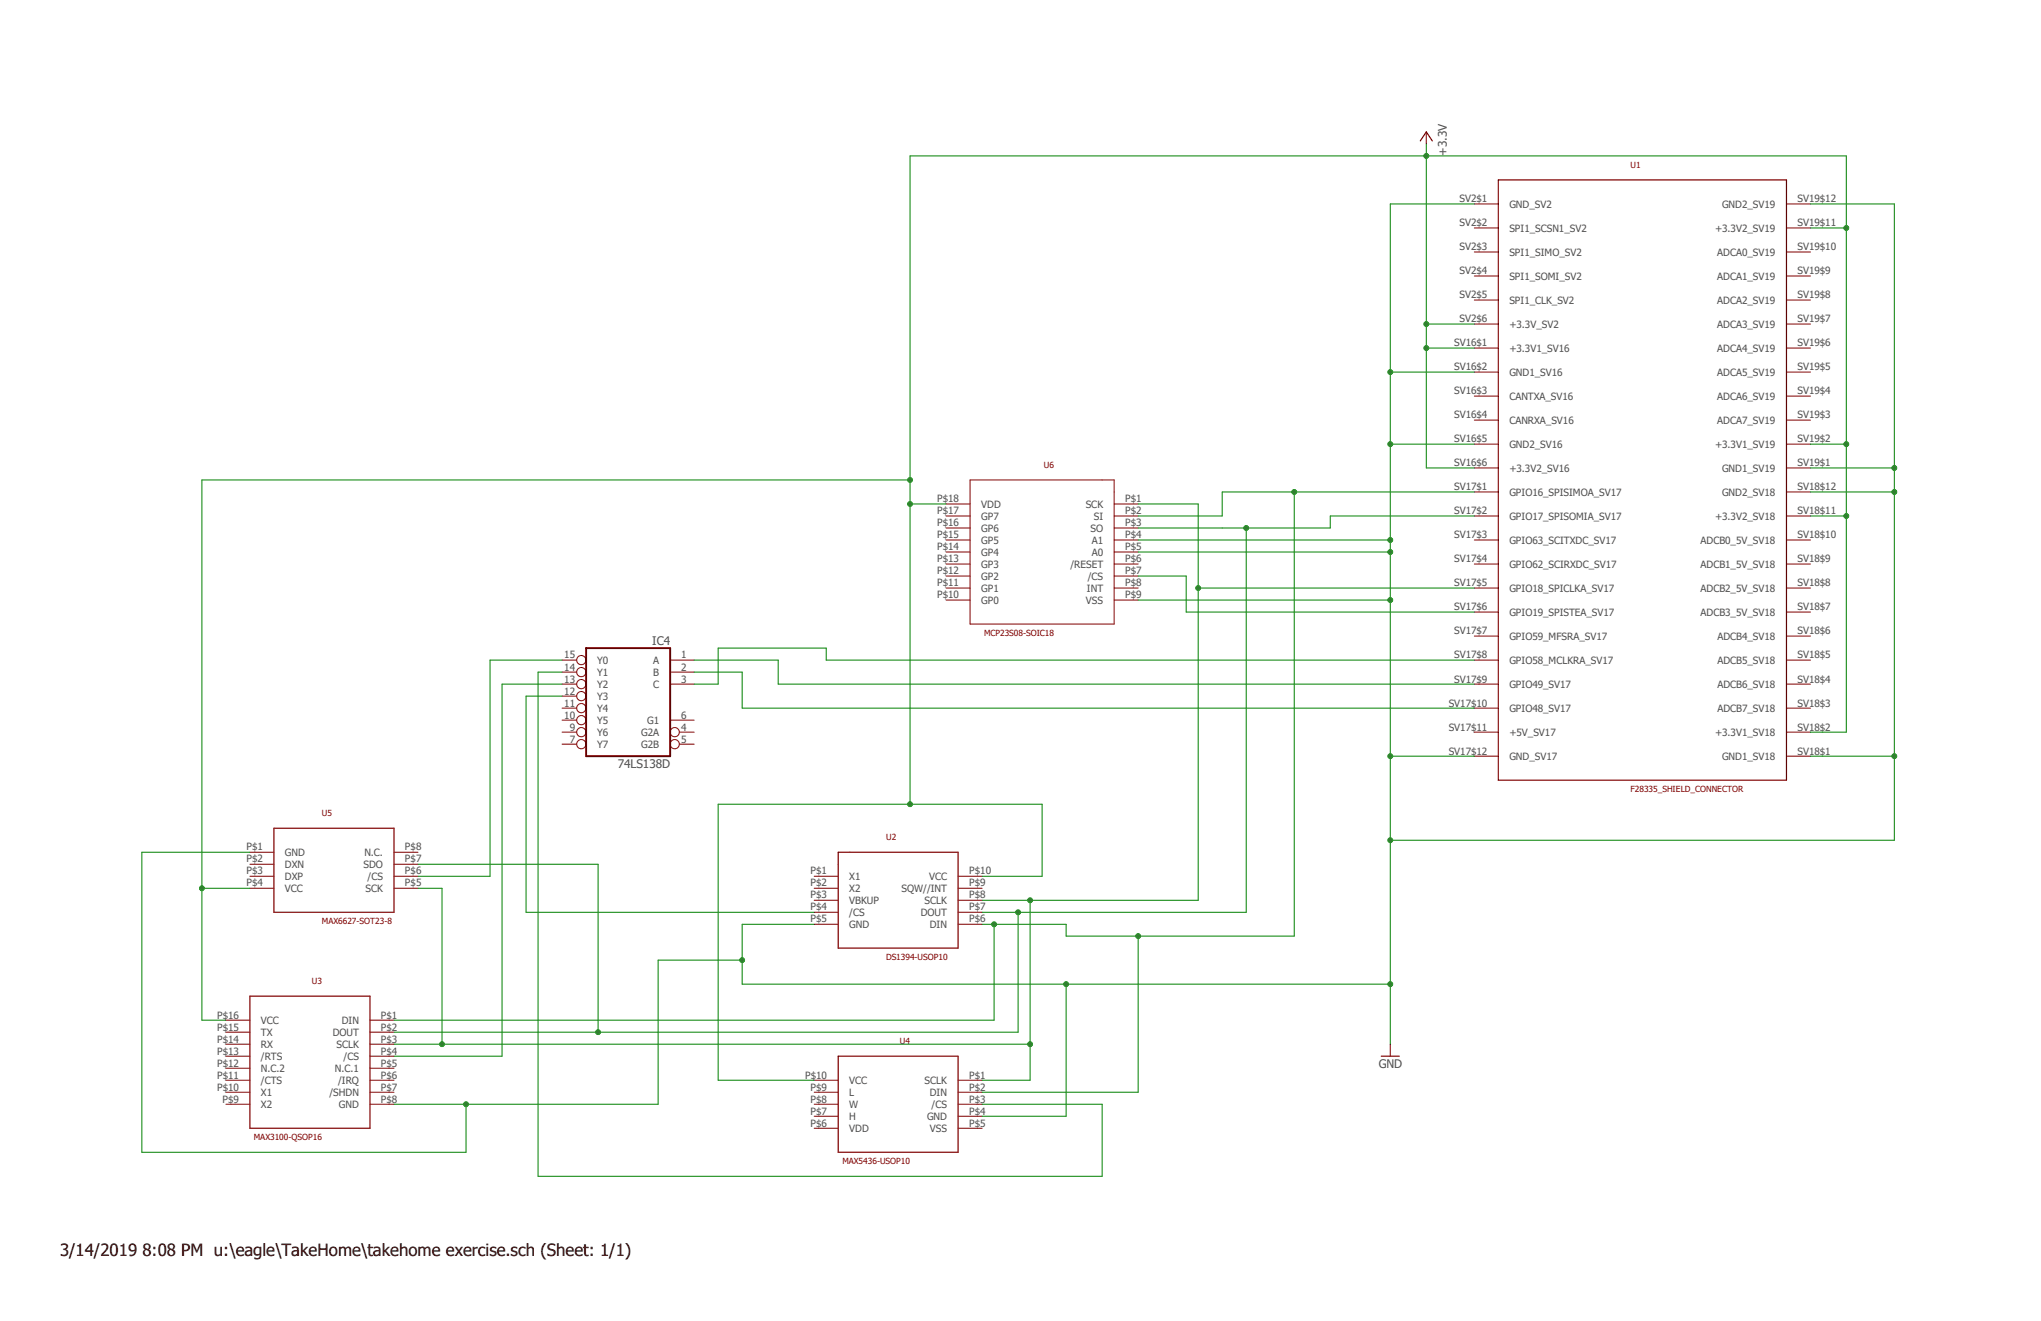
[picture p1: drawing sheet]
<svg xmlns="http://www.w3.org/2000/svg" width="432mm" height="279mm" viewBox="0 0 432 279" stroke-linecap="round" stroke-linejoin="round" font-family="sans-serif">
<path d="M29.9 25.4l372 223.5M401.9 25.4l-372 223.5" fill="none" stroke="#fff" stroke-width=".21"/>
<path d="M300.5 29.8l1.3-1.9 1.2 1.9M317 38.1h61v126.9h-61zM58 175.2h25.4v17.8h-25.4zM177.3 180.3h25.4v20.2h-25.4zM52.9 210.7h25.4v27.9h-25.4zM177.3 223.4h25.4v20.3h-25.4zM292.2 223.4h3.8" fill="none" stroke="#800000" stroke-width=".25"/>
<g fill="none" stroke="#800000" stroke-width=".21">
<path d="M301.8 27.9v2.5M311.9 58.4h5.1M311.9 53.3h5.1M311.9 48.2h5.1M311.9 43.1h5.1M378 58.4h5M378 53.3h5M378 48.2h5M378 43.1h5M311.9 78.7h5.1M311.9 73.6h5.1M311.9 68.5h5.1"/>
<path d="M311.9 63.5h5.1M378 78.7h5M378 73.6h5M378 68.5h5M378 63.5h5M311.9 99h5.1M311.9 93.9h5.1M311.9 88.9h5.1M311.9 83.8h5.1M378 99h5M378 93.9h5M378 88.9h5"/>
<path d="M378 83.8h5M200.2 119.3h5M200.2 114.2h5M200.2 109.1h5M200.2 106.6h5M200.2 111.7h5M200.2 116.8h5M205.2 101.5h30.5v30.5h-30.5zM235.7 119.3h5.1M235.7 114.2h5.1M235.7 109.1h5.1M235.7 106.6h5.1"/>
<path d="M235.7 111.7h5.1M235.7 116.8h5.1M311.9 119.3h5.1M311.9 114.2h5.1M311.9 109.1h5.1M311.9 104.1h5.1M378 119.3h5M378 114.2h5M378 109.1h5M378 104.1h5M118.9 139.6h3.1M141.8 139.6h5.1"/>
<path d="M200.2 124.4h5M200.2 121.8h5M200.2 126.9h5M235.7 124.4h5.1M235.7 121.8h5.1M235.7 126.9h5.1M311.9 139.6h5.1M311.9 134.5h5.1M311.9 129.5h5.1M311.9 124.4h5.1M378 139.6h5M378 134.5h5"/>
<path d="M378 129.5h5M378 124.4h5M118.9 154.9h3.1M118.9 149.8h3.1M118.9 144.7h3.1M118.9 142.2h3.1M118.9 157.4h3.1M118.9 152.3h3.1M118.9 147.2h3.1M141.8 144.7h5.1M141.8 142.2h5.1M141.8 152.3h5.1"/>
<path d="M143.7 154.9h3.2M143.7 157.4h3.2M311.9 159.9h5.1M311.9 154.9h5.1M311.9 149.8h5.1M311.9 144.7h5.1M378 159.9h5M378 154.9h5M378 149.8h5M378 144.7h5M52.9 185.3h5.1M52.9 187.9h5.1"/>
<path d="M52.9 180.3h5.1M52.9 182.8h5.1M83.4 185.3h5M83.4 187.9h5M83.4 180.3h5M83.4 182.8h5M172.3 185.3h5M172.3 187.9h5M172.3 190.4h5M172.3 193h5M172.3 195.5h5M202.7 185.3h5.1"/>
<path d="M202.7 187.9h5.1M202.7 190.4h5.1M202.7 193h5.1M202.7 195.5h5.1M47.8 215.8h5.1M47.8 218.3h5.1M78.3 215.8h5.1M78.3 218.3h5.1M47.8 220.9h5.1M47.8 223.4h5.1M47.8 225.9h5.1M47.8 228.5h5.1"/>
<path d="M47.8 231h5.1M47.8 233.6h5.1M78.3 220.9h5.1M78.3 223.4h5.1M78.3 225.9h5.1M78.3 228.5h5.1M78.3 231h5.1M78.3 233.6h5.1M172.3 228.5h5M172.3 231h5M172.3 233.6h5M172.3 236.1h5"/>
<path d="M172.3 238.6h5M202.7 228.5h5.1M202.7 231h5.1M202.7 233.6h5.1M202.7 236.1h5.1M202.7 238.6h5.1M294.1 220.9v2.5"/>
<circle cx="123" cy="139.6" r=".98"/>
<circle cx="123" cy="154.9" r=".98"/>
<circle cx="123" cy="149.8" r=".98"/>
<circle cx="123" cy="144.7" r=".98"/>
<circle cx="123" cy="157.4" r=".98"/>
<circle cx="123" cy="147.2" r=".98"/>
<circle cx="123" cy="142.2" r=".98"/>
<circle cx="123" cy="152.3" r=".98"/>
<circle cx="142.7" cy="157.4" r=".98"/>
<circle cx="142.7" cy="154.9" r=".98"/>
</g>
<path d="M124 137.1h17.8v22.8h-17.8z" fill="none" stroke="#800000" stroke-width=".42"/>
<path d="M301.8 73.6h10.1M301.8 68.5v30.5h10.1" fill="none" stroke="#008000" stroke-width=".21"/>
<circle cx="301.7" cy="73.6" r=".51" fill="#008000"/>
<g fill="none" stroke="#008000" stroke-width=".21">
<path d="M301.8 30.4v38.1M301.8 33h88.8v15.2h-7.6"/>
<circle cx="301.7" cy="73.6" r=".51"/>
</g>
<circle cx="301.7" cy="33" r=".51" fill="#008000"/>
<g fill="none" stroke="#008000" stroke-width=".21">
<path d="M301.8 68.5h10.1"/>
<circle cx="301.7" cy="33" r=".51"/>
</g>
<circle cx="301.7" cy="68.5" r=".51" fill="#008000"/>
<g fill="none" stroke="#008000" stroke-width=".21">
<path d="M390.6 93.9v15.2"/>
<circle cx="301.7" cy="68.5" r=".51"/>
</g>
<circle cx="390.6" cy="48.2" r=".51" fill="#008000"/>
<g fill="none" stroke="#008000" stroke-width=".21">
<path d="M390.6 48.2v45.7M383 109.1h7.6v45.8h-7.6"/>
<circle cx="390.6" cy="48.2" r=".51"/>
</g>
<circle cx="390.6" cy="109.1" r=".51" fill="#008000"/>
<g fill="none" stroke="#008000" stroke-width=".21">
<path d="M383 93.9h7.6"/>
<circle cx="390.6" cy="109.1" r=".51"/>
</g>
<circle cx="390.6" cy="93.9" r=".51" fill="#008000"/>
<g fill="none" stroke="#008000" stroke-width=".21">
<path d="M301.8 33h-109.3v137.1h28M192.5 106.6h7.7"/>
<circle cx="390.6" cy="93.9" r=".51"/>
</g>
<circle cx="192.5" cy="106.6" r=".51" fill="#008000"/>
<g fill="none" stroke="#008000" stroke-width=".21">
<path d="M192.5 170.1h-40.6v58.4h20.4M220.5 170.1v15.2h-12.7"/>
<circle cx="192.5" cy="106.6" r=".51"/>
</g>
<circle cx="192.5" cy="170.1" r=".51" fill="#008000"/>
<g fill="none" stroke="#008000" stroke-width=".21">
<path d="M192.5 101.5h-149.8v114.3"/>
<circle cx="192.5" cy="170.1" r=".51"/>
</g>
<circle cx="192.5" cy="101.5" r=".51" fill="#008000"/>
<g fill="none" stroke="#008000" stroke-width=".21">
<path d="M42.7 187.9h10.2"/>
<circle cx="192.5" cy="101.5" r=".51"/>
</g>
<circle cx="42.7" cy="187.9" r=".51" fill="#008000"/>
<g fill="none" stroke="#008000" stroke-width=".21">
<path d="M311.9 43.1h-17.8v50.8h17.8M294.1 78.7h17.8M42.7 215.8h5.1"/>
<circle cx="42.7" cy="187.9" r=".51"/>
</g>
<circle cx="294.1" cy="78.7" r=".51" fill="#008000"/>
<g fill="none" stroke="#008000" stroke-width=".21">
<path d="M294.1 93.9v20.3"/>
<circle cx="294.1" cy="78.7" r=".51"/>
</g>
<circle cx="294.1" cy="93.9" r=".51" fill="#008000"/>
<g fill="none" stroke="#008000" stroke-width=".21">
<path d="M383 99h17.8v78.7h-106.7M294.1 114.2v106.7"/>
<circle cx="294.1" cy="93.9" r=".51"/>
</g>
<circle cx="294.1" cy="177.7" r=".51" fill="#008000"/>
<g fill="none" stroke="#008000" stroke-width=".21">
<path d="M383 104.1h17.8"/>
<circle cx="294.1" cy="177.7" r=".51"/>
</g>
<circle cx="400.8" cy="104.1" r=".51" fill="#008000"/>
<g fill="none" stroke="#008000" stroke-width=".21">
<path d="M383 159.9h17.8"/>
<circle cx="400.8" cy="104.1" r=".51"/>
</g>
<circle cx="400.8" cy="159.9" r=".51" fill="#008000"/>
<g fill="none" stroke="#008000" stroke-width=".21">
<path d="M383 43.1h17.8v55.9"/>
<circle cx="400.8" cy="159.9" r=".51"/>
</g>
<circle cx="400.8" cy="99" r=".51" fill="#008000"/>
<g fill="none" stroke="#008000" stroke-width=".21">
<path d="M294.1 159.9h17.8"/>
<circle cx="400.8" cy="99" r=".51"/>
</g>
<circle cx="294.1" cy="159.9" r=".51" fill="#008000"/>
<g fill="none" stroke="#008000" stroke-width=".21">
<path d="M240.8 114.2h53.3"/>
<circle cx="294.1" cy="159.9" r=".51"/>
</g>
<circle cx="294.1" cy="114.2" r=".51" fill="#008000"/>
<g fill="none" stroke="#008000" stroke-width=".21">
<path d="M240.8 116.8h53.3"/>
<circle cx="294.1" cy="114.2" r=".51"/>
</g>
<circle cx="294.1" cy="116.8" r=".51" fill="#008000"/>
<g fill="none" stroke="#008000" stroke-width=".21">
<path d="M240.8 126.9h53.3"/>
<circle cx="294.1" cy="116.8" r=".51"/>
</g>
<circle cx="294.1" cy="126.9" r=".51" fill="#008000"/>
<g fill="none" stroke="#008000" stroke-width=".21">
<path d="M225.6 208.2h68.5"/>
<circle cx="294.1" cy="126.9" r=".51"/>
</g>
<circle cx="294.1" cy="208.2" r=".51" fill="#008000"/>
<g fill="none" stroke="#008000" stroke-width=".21">
<path d="M172.3 195.5h-15.3v12.7h68.6v27.9h-17.8"/>
<circle cx="294.1" cy="208.2" r=".51"/>
</g>
<circle cx="225.5" cy="208.2" r=".51" fill="#008000"/>
<g fill="none" stroke="#008000" stroke-width=".21">
<path d="M157 203.1h-17.8v30.5h-55.8"/>
<circle cx="225.5" cy="208.2" r=".51"/>
</g>
<circle cx="157" cy="203.1" r=".51" fill="#008000"/>
<g fill="none" stroke="#008000" stroke-width=".21">
<path d="M52.9 180.3h-22.9v63.4h68.6v-10.1"/>
<circle cx="157" cy="203.1" r=".51"/>
</g>
<circle cx="98.6" cy="233.6" r=".51" fill="#008000"/>
<g fill="none" stroke="#008000" stroke-width=".21">
<path d="M240.8 106.6h12.7v17.8h58.4"/>
<circle cx="98.6" cy="233.6" r=".51"/>
</g>
<circle cx="253.5" cy="124.4" r=".51" fill="#008000"/>
<g fill="none" stroke="#008000" stroke-width=".21">
<path d="M253.5 124.4v66h-45.7M217.9 220.9v7.6h-10.1"/>
<circle cx="253.5" cy="124.4" r=".51"/>
</g>
<circle cx="217.9" cy="190.4" r=".51" fill="#008000"/>
<g fill="none" stroke="#008000" stroke-width=".21">
<path d="M217.9 190.4v30.5M83.4 220.9h10.1"/>
<circle cx="217.9" cy="190.4" r=".51"/>
</g>
<circle cx="217.9" cy="220.9" r=".51" fill="#008000"/>
<g fill="none" stroke="#008000" stroke-width=".21">
<path d="M88.4 187.9h5.1v33h124.4"/>
<circle cx="217.9" cy="220.9" r=".51"/>
</g>
<circle cx="93.5" cy="220.9" r=".51" fill="#008000"/>
<g fill="none" stroke="#008000" stroke-width=".21">
<path d="M263.7 111.7v81.3h-55.9M311.9 109.1h-30.5v2.6h-40.6M146.9 139.6h17.7v5.1h147.3M118.9 147.2h-7.6v45.8h61M146.9 142.2h10.1v7.6h154.9"/>
<circle cx="93.5" cy="220.9" r=".51"/>
</g>
<circle cx="263.6" cy="111.7" r=".51" fill="#008000"/>
<g fill="none" stroke="#008000" stroke-width=".21">
<path d="M215.4 193v25.3h-132"/>
<circle cx="263.6" cy="111.7" r=".51"/>
</g>
<circle cx="215.4" cy="193" r=".51" fill="#008000"/>
<g fill="none" stroke="#008000" stroke-width=".21">
<path d="M88.4 182.8h38.1v35.5"/>
<circle cx="215.4" cy="193" r=".51"/>
</g>
<circle cx="126.5" cy="218.3" r=".51" fill="#008000"/>
<g fill="none" stroke="#008000" stroke-width=".21">
<path d="M273.8 104.1v93.9M311.9 104.1h-53.3v5h-17.8"/>
<circle cx="126.5" cy="218.3" r=".51"/>
</g>
<circle cx="273.8" cy="104.1" r=".51" fill="#008000"/>
<g fill="none" stroke="#008000" stroke-width=".21">
<path d="M207.8 195.5h17.8v2.5h48.2M240.8 198v33h-33"/>
<circle cx="273.8" cy="104.1" r=".51"/>
</g>
<circle cx="240.8" cy="198" r=".51" fill="#008000"/>
<g fill="none" stroke="#008000" stroke-width=".21">
<path d="M210.3 195.5v20.3h-126.9"/>
<circle cx="240.8" cy="198" r=".51"/>
</g>
<circle cx="210.3" cy="195.5" r=".51" fill="#008000"/>
<g fill="none" stroke="#008000" stroke-width=".21">
<path d="M118.9 139.6h-15.2v45.7h-15.3M240.8 121.8h10.2v7.7h60.9M311.9 139.6h-137.1v-2.5h-22.9v7.6h-5M118.9 142.2h-5.1v106.6h119.4v-15.2h-25.4M118.9 144.7h-12.7v78.7h-22.8"/>
<circle cx="210.3" cy="195.5" r=".51"/>
</g>
<text font-size="3.6" x="12.7" y="265.7">3/14/2019 8:08 PM u:\eagle\TakeHome\takehome exercise.sch (Sheet: 1/1)</text>
<g font-size="2.5" fill="#505050">
<text x="306.1" y="33" transform="rotate(-90 306.1 33)">+3.3V</text>
<text x="138" y="136.4">IC4</text>
<text x="130.7" y="162.5">74LS138D</text>
<text x="291.7" y="225.9">GND</text>
</g>
<g font-size="2.1" fill="#505050">
<text x="308.8" y="42.8">SV2$1</text>
<text x="308.8" y="47.9">SV2$2</text>
<text x="319.3" y="43.9">GND_SV2</text>
<text x="364.3" y="43.9">GND2_SV19</text>
<text x="380.3" y="47.9">SV19$11</text>
<text x="380.3" y="42.8">SV19$12</text>
<text x="308.8" y="53">SV2$3</text>
<text x="319.3" y="49">SPI1_SCSN1_SV2</text>
<text x="362.8" y="49">+3.3V2_SV19</text>
<text x="380.3" y="53">SV19$10</text>
<text x="308.8" y="58">SV2$4</text>
<text x="319.3" y="54.1">SPI1_SIMO_SV2</text>
<text x="319.3" y="59.1">SPI1_SOMI_SV2</text>
<text x="363.3" y="59.1">ADCA1_SV19</text>
<text x="363.3" y="54.1">ADCA0_SV19</text>
<text x="380.3" y="58">SV19$9</text>
<text x="308.8" y="63.1">SV2$5</text>
<text x="319.3" y="64.2">SPI1_CLK_SV2</text>
<text x="363.3" y="64.2">ADCA2_SV19</text>
<text x="380.3" y="63.1">SV19$8</text>
<text x="308.8" y="68.2">SV2$6</text>
<text x="319.3" y="69.3">+3.3V_SV2</text>
<text x="363.3" y="69.3">ADCA3_SV19</text>
<text x="380.3" y="68.2">SV19$7</text>
<text x="307.6" y="73.2">SV16$1</text>
<text x="319.3" y="74.4">+3.3V1_SV16</text>
<text x="363.3" y="74.4">ADCA4_SV19</text>
<text x="380.3" y="73.2">SV19$6</text>
<text x="307.6" y="78.3">SV16$2</text>
<text x="307.6" y="83.4">SV16$3</text>
<text x="319.3" y="79.5">GND1_SV16</text>
<text x="363.3" y="79.5">ADCA5_SV19</text>
<text x="380.3" y="83.4">SV19$4</text>
<text x="380.3" y="78.3">SV19$5</text>
<text x="307.6" y="88.5">SV16$4</text>
<text x="319.3" y="84.5">CANTXA_SV16</text>
<text x="319.3" y="89.6">CANRXA_SV16</text>
<text x="363.3" y="89.6">ADCA7_SV19</text>
<text x="363.3" y="84.5">ADCA6_SV19</text>
<text x="380.3" y="88.5">SV19$3</text>
<text x="307.6" y="93.6">SV16$5</text>
<text x="319.3" y="94.7">GND2_SV16</text>
<text x="362.8" y="94.7">+3.3V1_SV19</text>
<text x="380.3" y="93.6">SV19$2</text>
<text x="307.6" y="98.6">SV16$6</text>
<text x="319.3" y="99.8">+3.3V2_SV16</text>
<text x="364.3" y="99.8">GND1_SV19</text>
<text x="380.3" y="98.6">SV19$1</text>
<text x="198.3" y="106.3">P$18</text>
<text x="207.6" y="107.4">VDD</text>
<text x="229.7" y="107.4">SCK</text>
<text x="238" y="106.3">P$1</text>
<text x="307.6" y="103.7">SV17$1</text>
<text x="319.3" y="104.8">GPIO16_SPISIMOA_SV17</text>
<text x="364.3" y="104.8">GND2_SV18</text>
<text x="380.3" y="103.7">SV18$12</text>
<text x="198.3" y="113.9">P$15</text>
<text x="198.3" y="111.3">P$16</text>
<text x="198.3" y="108.8">P$17</text>
<text x="207.6" y="112.4">GP6</text>
<text x="207.6" y="109.9">GP7</text>
<text x="230.7" y="112.4">SO</text>
<text x="231.4" y="109.9">SI</text>
<text x="238" y="108.8">P$2</text>
<text x="238" y="111.3">P$3</text>
<text x="238" y="113.9">P$4</text>
<text x="307.6" y="108.8">SV17$2</text>
<text x="307.6" y="113.9">SV17$3</text>
<text x="319.3" y="109.9">GPIO17_SPISOMIA_SV17</text>
<text x="362.8" y="109.9">+3.3V2_SV18</text>
<text x="380.3" y="113.9">SV18$10</text>
<text x="380.3" y="108.8">SV18$11</text>
<text x="198.3" y="119">P$13</text>
<text x="198.3" y="116.4">P$14</text>
<text x="207.6" y="117.5">GP4</text>
<text x="207.6" y="115">GP5</text>
<text x="231" y="115">A1</text>
<text x="231" y="117.5">A0</text>
<text x="238" y="116.4">P$5</text>
<text x="238" y="119">P$6</text>
<text x="307.6" y="119">SV17$4</text>
<text x="319.3" y="115">GPIO63_SCITXDC_SV17</text>
<text x="359.8" y="115">ADCB0_5V_SV18</text>
<text x="380.3" y="119">SV18$9</text>
<text x="198.3" y="124">P$11</text>
<text x="198.3" y="121.5">P$12</text>
<text x="207.6" y="125.1">GP1</text>
<text x="207.6" y="122.6">GP2</text>
<text x="207.6" y="120.1">GP3</text>
<text x="226.5" y="120.1">/RESET</text>
<text x="230" y="125.1">INT</text>
<text x="230.1" y="122.6">/CS</text>
<text x="238" y="121.5">P$7</text>
<text x="238" y="124">P$8</text>
<text x="307.6" y="124">SV17$5</text>
<text x="319.3" y="120.1">GPIO62_SCIRXDC_SV17</text>
<text x="319.3" y="125.1">GPIO18_SPICLKA_SV17</text>
<text x="359.8" y="125.1">ADCB2_5V_SV18</text>
<text x="359.8" y="120.1">ADCB1_5V_SV18</text>
<text x="380.3" y="124">SV18$8</text>
<text x="198.3" y="126.6">P$10</text>
<text x="207.6" y="127.7">GP0</text>
<text x="229.7" y="127.7">VSS</text>
<text x="238" y="126.6">P$9</text>
<text x="307.6" y="129.1">SV17$6</text>
<text x="319.3" y="130.2">GPIO19_SPISTEA_SV17</text>
<text x="359.8" y="130.2">ADCB3_5V_SV18</text>
<text x="380.3" y="129.1">SV18$7</text>
<text x="307.6" y="134.2">SV17$7</text>
<text x="319.3" y="135.3">GPIO59_MFSRA_SV17</text>
<text x="363.3" y="135.3">ADCB4_SV18</text>
<text x="380.3" y="134.2">SV18$6</text>
<text x="119.4" y="141.8">14</text>
<text x="119.4" y="139.3">15</text>
<text x="126.3" y="142.9">Y1</text>
<text x="126.3" y="140.4">Y0</text>
<text x="138.2" y="140.4">A</text>
<text x="138.2" y="142.9">B</text>
<text x="144.1" y="139.3">1</text>
<text x="144.1" y="141.8">2</text>
<text x="307.6" y="139.3">SV17$8</text>
<text x="319.3" y="140.4">GPIO58_MCLKRA_SV17</text>
<text x="363.3" y="140.4">ADCB5_SV18</text>
<text x="380.3" y="139.3">SV18$5</text>
<text x="119.4" y="149.4">11</text>
<text x="119.4" y="146.9">12</text>
<text x="119.4" y="144.4">13</text>
<text x="126.3" y="148">Y3</text>
<text x="126.3" y="145.5">Y2</text>
<text x="138.2" y="145.5">C</text>
<text x="144.1" y="144.4">3</text>
<text x="306.5" y="149.4">SV17$10</text>
<text x="307.6" y="144.4">SV17$9</text>
<text x="319.3" y="145.5">GPIO49_SV17</text>
<text x="363.3" y="145.5">ADCB6_SV18</text>
<text x="380.3" y="149.4">SV18$3</text>
<text x="380.3" y="144.4">SV18$4</text>
<text x="119.4" y="152">10</text>
<text x="120.5" y="154.5">9</text>
<text x="126.3" y="155.6">Y6</text>
<text x="126.3" y="153.1">Y5</text>
<text x="126.3" y="150.5">Y4</text>
<text x="135.6" y="155.6">G2A</text>
<text x="136.9" y="153.1">G1</text>
<text x="144.1" y="154.5">4</text>
<text x="144.1" y="152">6</text>
<text x="306.5" y="154.5">SV17$11</text>
<text x="319.3" y="150.5">GPIO48_SV17</text>
<text x="319.3" y="155.6">+5V_SV17</text>
<text x="362.8" y="155.6">+3.3V1_SV18</text>
<text x="363.3" y="150.5">ADCB7_SV18</text>
<text x="380.3" y="154.5">SV18$2</text>
<text x="120.5" y="157.1">7</text>
<text x="126.3" y="158.2">Y7</text>
<text x="135.7" y="158.2">G2B</text>
<text x="144.1" y="157.1">5</text>
<text x="306.5" y="159.6">SV17$12</text>
<text x="319.3" y="160.7">GND_SV17</text>
<text x="364.3" y="160.7">GND1_SV18</text>
<text x="380.3" y="159.6">SV18$1</text>
<text x="52.2" y="179.9">P$1</text>
<text x="85.7" y="179.9">P$8</text>
<text x="52.2" y="182.4">P$2</text>
<text x="52.2" y="185">P$3</text>
<text x="60.3" y="181">GND</text>
<text x="60.3" y="183.6">DXN</text>
<text x="76.9" y="183.6">SDO</text>
<text x="77.1" y="181">N.C.</text>
<text x="85.7" y="185">P$6</text>
<text x="85.7" y="182.4">P$7</text>
<text x="171.5" y="185">P$1</text>
<text x="205.1" y="185">P$10</text>
<text x="52.2" y="187.5">P$4</text>
<text x="60.3" y="186.1">DXP</text>
<text x="60.3" y="188.6">VCC</text>
<text x="77.3" y="188.6">SCK</text>
<text x="77.8" y="186.1">/CS</text>
<text x="85.7" y="187.5">P$5</text>
<text x="171.5" y="187.5">P$2</text>
<text x="171.5" y="190">P$3</text>
<text x="179.7" y="186.1">X1</text>
<text x="179.7" y="188.6">X2</text>
<text x="179.7" y="191.2">VBKUP</text>
<text x="190.8" y="188.6">SQW//INT</text>
<text x="195.6" y="191.2">SCLK</text>
<text x="196.6" y="186.1">VCC</text>
<text x="205.1" y="190">P$8</text>
<text x="205.1" y="187.5">P$9</text>
<text x="171.5" y="192.6">P$4</text>
<text x="171.5" y="195.1">P$5</text>
<text x="179.7" y="193.7">/CS</text>
<text x="179.7" y="196.3">GND</text>
<text x="194.8" y="193.7">DOUT</text>
<text x="196.7" y="196.3">DIN</text>
<text x="205.1" y="195.1">P$6</text>
<text x="205.1" y="192.6">P$7</text>
<text x="45.9" y="215.4">P$16</text>
<text x="80.6" y="215.4">P$1</text>
<text x="45.9" y="220.5">P$14</text>
<text x="45.9" y="218">P$15</text>
<text x="55.2" y="221.6">RX</text>
<text x="55.2" y="219.1">TX</text>
<text x="55.2" y="216.5">VCC</text>
<text x="70.4" y="219.1">DOUT</text>
<text x="71.2" y="221.6">SCLK</text>
<text x="72.3" y="216.5">DIN</text>
<text x="80.6" y="218">P$2</text>
<text x="80.6" y="220.5">P$3</text>
<text x="45.9" y="225.6">P$12</text>
<text x="45.9" y="223.1">P$13</text>
<text x="55.2" y="226.7">N.C.2</text>
<text x="55.2" y="224.2">/RTS</text>
<text x="70.9" y="226.7">N.C.1</text>
<text x="72.7" y="224.2">/CS</text>
<text x="80.6" y="223.1">P$4</text>
<text x="80.6" y="225.6">P$5</text>
<text x="45.9" y="230.7">P$10</text>
<text x="45.9" y="228.1">P$11</text>
<text x="47.1" y="233.2">P$9</text>
<text x="55.2" y="231.8">X1</text>
<text x="55.2" y="229.2">/CTS</text>
<text x="69.7" y="231.8">/SHDN</text>
<text x="71.5" y="229.2">/IRQ</text>
<text x="80.6" y="228.1">P$6</text>
<text x="80.6" y="230.7">P$7</text>
<text x="80.6" y="233.2">P$8</text>
<text x="170.3" y="228.1">P$10</text>
<text x="171.5" y="233.2">P$8</text>
<text x="171.5" y="230.7">P$9</text>
<text x="179.7" y="231.8">L</text>
<text x="179.7" y="229.2">VCC</text>
<text x="195.6" y="229.2">SCLK</text>
<text x="196.7" y="231.8">DIN</text>
<text x="205.1" y="228.1">P$1</text>
<text x="205.1" y="230.7">P$2</text>
<text x="205.1" y="233.2">P$3</text>
<text x="55.2" y="234.3">X2</text>
<text x="71.7" y="234.3">GND</text>
<text x="171.5" y="238.3">P$6</text>
<text x="171.5" y="235.8">P$7</text>
<text x="179.7" y="239.4">VDD</text>
<text x="179.7" y="236.9">H</text>
<text x="179.7" y="234.3">W</text>
<text x="196.1" y="236.9">GND</text>
<text x="196.7" y="239.4">VSS</text>
<text x="197.1" y="234.3">/CS</text>
<text x="205.1" y="235.8">P$4</text>
<text x="205.1" y="238.3">P$5</text>
</g>
<g font-size="1.8" fill="#800000">
<text x="344.9" y="35.5">U1</text>
<text x="220.9" y="99">U6</text>
<text x="208.2" y="134.5">MCP23S08-SOIC18</text>
<text x="344.9" y="167.6">F28335_SHIELD_CONNECTOR</text>
<text x="68.1" y="172.6">U5</text>
<text x="187.5" y="177.7">U2</text>
<text x="68.1" y="195.5">MAX6627-SOT23-8</text>
<text x="187.5" y="203.1">DS1394-USOP10</text>
<text x="66" y="208.2">U3</text>
<text x="190.4" y="220.9">U4</text>
<text x="53.7" y="241.2">MAX3100-QSOP16</text>
<text x="178.2" y="246.3">MAX5436-USOP10</text>
</g>
</svg>
